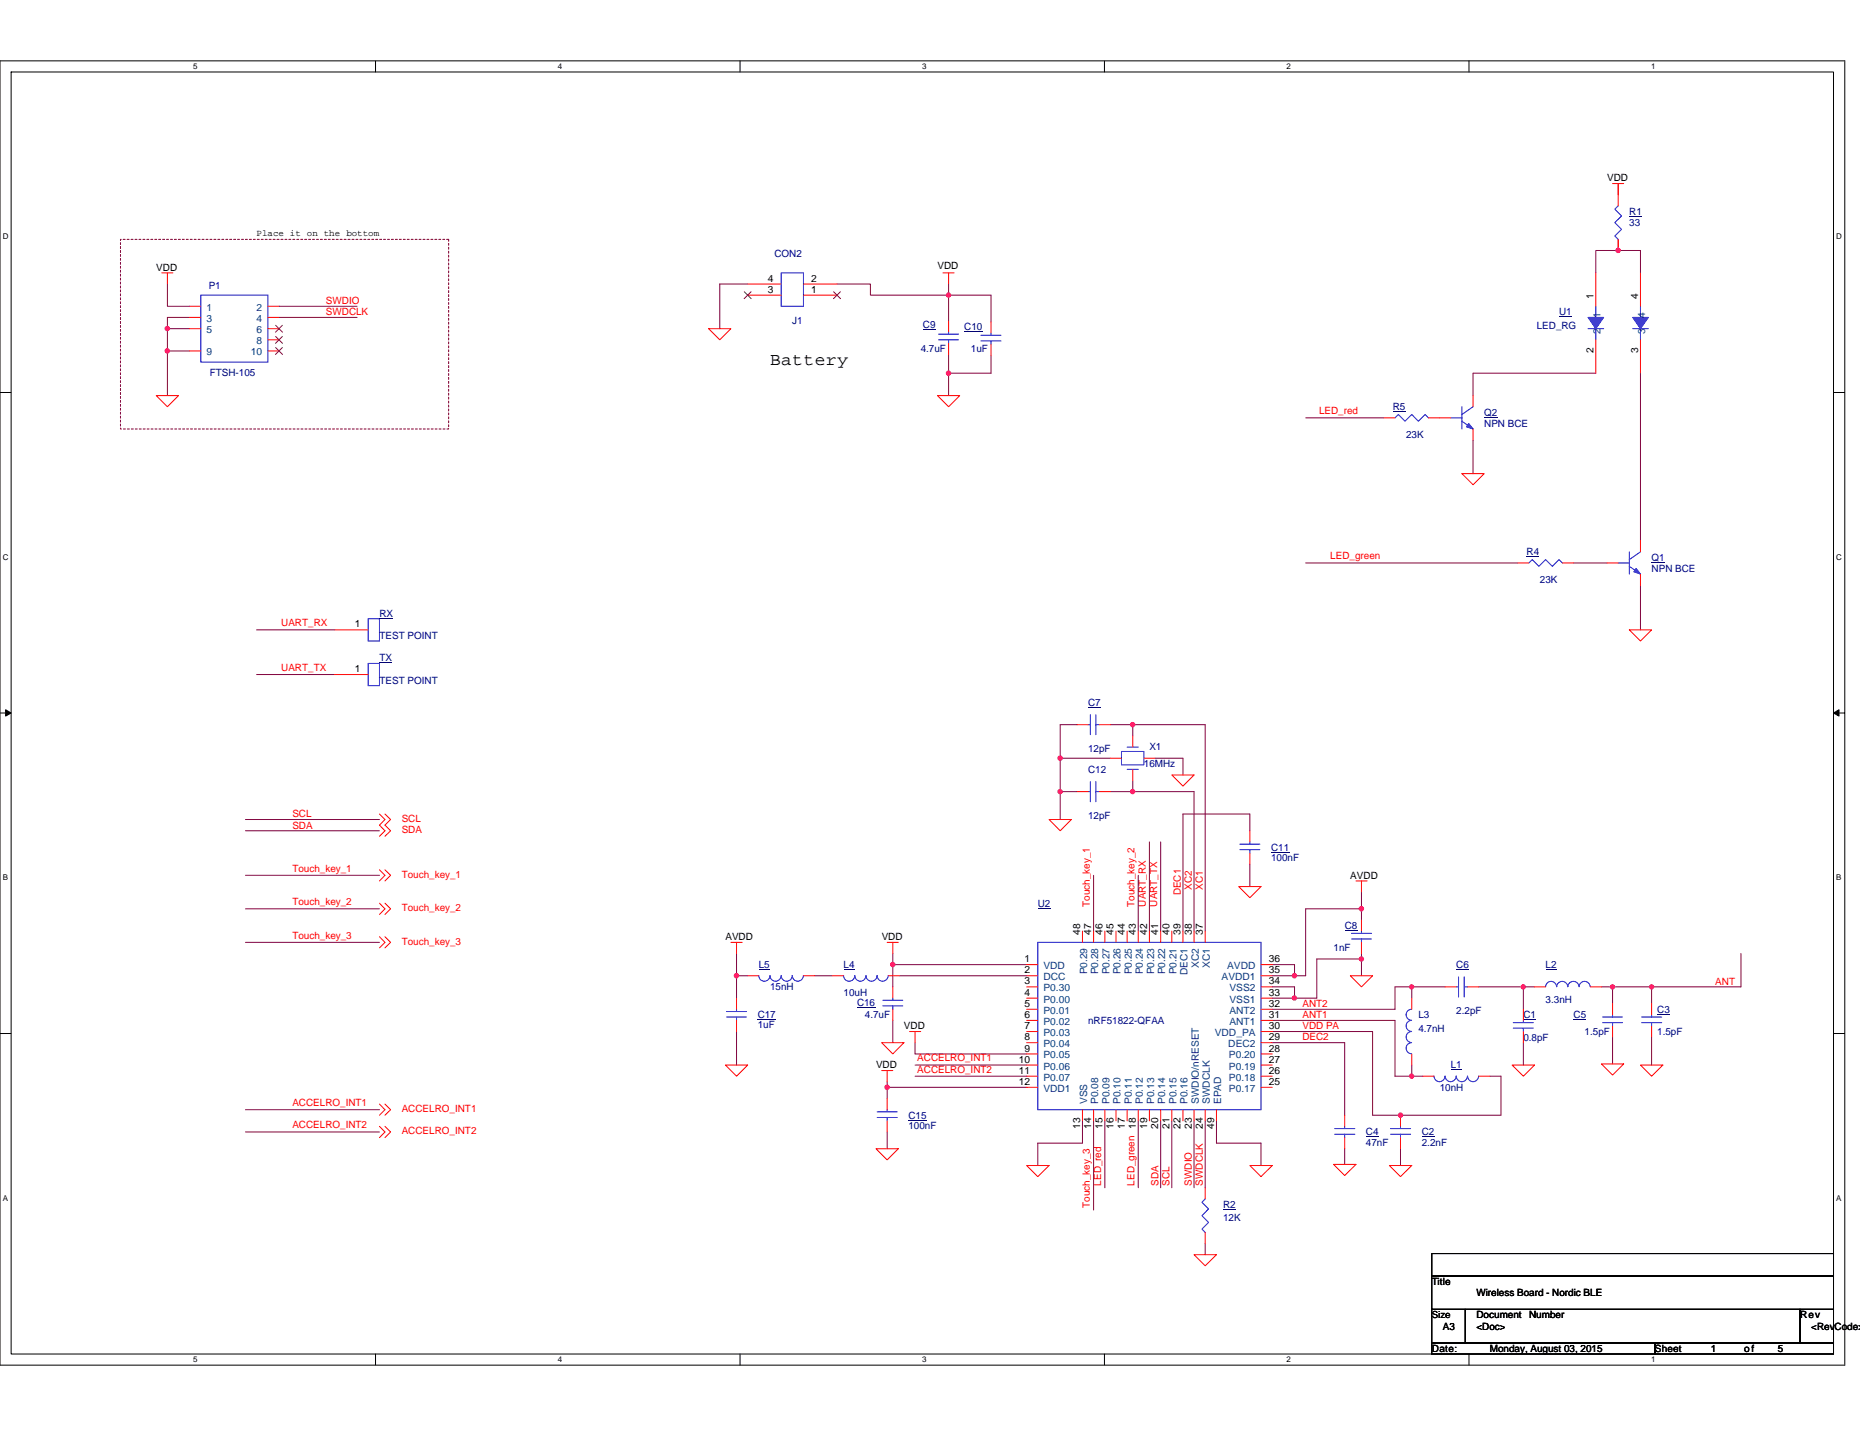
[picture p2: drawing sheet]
<svg xmlns="http://www.w3.org/2000/svg" width="279mm" height="216mm" viewBox="0 0 279 216" stroke-linecap="round" stroke-linejoin="round" font-family="sans-serif">
<path d="M0 9.1h277.1v196h-277.1zM1.7 10.8h273.7v192.6h-273.7z" fill="none" stroke="#000" stroke-width=".15"/>
<g fill="#fff">
<path d="M29 9.3h.7v1.4h-.7z"/>
<path d="M29 203.6h.7v1.4h-.7z"/>
</g>
<path d="M56.4 9.1v1.7M56.4 203.4v1.7" fill="none" stroke="#000" stroke-width=".15"/>
<g fill="#fff">
<path d="M83.8 9.3h.6v1.4h-.6z"/>
<path d="M83.8 203.6h.6v1.4h-.6z"/>
</g>
<path d="M111.2 9.1v1.7M111.2 203.4v1.7" fill="none" stroke="#000" stroke-width=".15"/>
<g fill="#fff">
<path d="M138.5 9.3h.7v1.4h-.7z"/>
<path d="M138.5 203.6h.7v1.4h-.7z"/>
</g>
<path d="M165.9 9.1v1.7M165.9 203.4v1.7" fill="none" stroke="#000" stroke-width=".15"/>
<g fill="#fff">
<path d="M193.3 9.3h.6v1.4h-.6z"/>
<path d="M193.3 203.6h.6v1.4h-.6z"/>
</g>
<path d="M220.7 9.1v1.7M220.7 203.4v1.7" fill="none" stroke="#000" stroke-width=".15"/>
<g fill="#fff">
<path d="M248 9.3h.7v1.4h-.7z"/>
<path d="M248 203.6h.7v1.4h-.7z"/>
<path d="M.4 34.9h.9v1.3h-.9z"/>
<path d="M275.8 34.9h.9v1.3h-.9z"/>
<path d="M.4 83h.9v1.4h-.9z"/>
<path d="M275.8 83h.9v1.4h-.9z"/>
</g>
<path d="M0 59h1.7M275.4 59h1.7" fill="none" stroke="#000" stroke-width=".15"/>
<g fill="#fff">
<path d="M.4 131.2h.8v1.3h-.8z"/>
<path d="M275.8 131.2h.8v1.3h-.8z"/>
</g>
<path d="M0 107.1h1.7M275.4 107.1h1.7" fill="none" stroke="#000" stroke-width=".15"/>
<path d="M.8 106.6l.9 .5-.9 .5zM275.4 107.1l.8-.5v1z" fill="#000" stroke="#000" stroke-width=".15"/>
<g fill="#fff">
<path d="M.4 179.3h.8v1.4h-.8z"/>
<path d="M275.8 179.3h.8v1.4h-.8z"/>
</g>
<path d="M0 155.3h1.7M275.4 155.3h1.7M215.1 188.3h60.3v3.4h-60.3zM215.1 191.7h60.3v5h-60.3zM215.1 196.7h5v5.1h-5zM220.1 196.7h50.3v5.1h-50.3zM270.4 196.7h5v5.1h-5zM215.1 201.8h33.5v1.6h-33.5zM248.6 201.8h26.8v1.6h-26.8z" fill="none" stroke="#000" stroke-width=".15"/>
<path d="M18.1 36h49.3v28.5h-49.3z" fill="none" stroke="#800000" stroke-width=".15" stroke-dasharray=".3 .3"/>
<g fill="none" stroke="#800040" stroke-width=".15">
<path d="M243.1 36v1.6M243.1 27.6v1.7M243.1 37.6h-3.4v3.4M243.1 37.6h3.3v3.4M25.1 49.4h3.4M25.1 52.7v6.7M25.1 49.4v3.3M25.1 52.7h3.4M25.1 42.7v3.3h3.4M28.5 47.7h-3.4v1.7M41.9 47.7h11.7M41.9 46h11.7"/>
<path d="M112.3 42.7h-4.2v6.7M125.7 42.7h5v1.6h11.8M142.5 44.3h6.4v4.1M142.5 42.7v1.6M142.5 53.2v2.9M142.5 56.1v3.3M142.5 44.3v3.9M148.9 53.4v2.7h-6.4M239.7 56.1h-18.4v3.3M246.4 56.1v25.1M196.1 62.8h11.8M221.3 66.1v5.1"/>
<path d="M38.5 94.6h11.8M196.1 84.6h31.9M236.4 84.6h5M246.4 87.9v6.7M38.5 101.3h11.8M159.3 118.9h2.5M159.3 113.9h7.5M159.3 118.9v4.2M159.3 113.9v5M161.8 108.9h-2.5v5M166.8 108.9h3.4M166.8 118.9h3.4"/>
<path d="M170.2 108.9h10.8v31M170.2 108.9v1.7M170.2 117.3v1.6M170.2 118.9h9.2v21M173.5 113.9h4.2v2.5M36.9 123.1h20.1M36.9 131.5h20.1M36.9 136.5h20.1M36.9 124.8h20.1M164.3 131.5v8.4M171 131.5v8.4M172.7 126.5v13.4"/>
<path d="M174.3 126.5v13.4M187.7 129.8v3.4M187.7 124.8v-2.5h-10v17.6M204.5 134v2.5M204.5 136.5h-8.4v10.1h-1.6M204.5 136.5v1.7M36.9 141.6h20.1M110.6 146.6v3.4M110.6 146.6h1.7M110.6 155v5M110.6 143.3v3.3M122.4 146.6h2.7"/>
<path d="M134.1 144.9v3.4M134.1 153.3v3.4M134.1 143.3v1.6M134.1 144.9h20.1M135.1 146.6h19.1M137.5 156.7v1.6h16.7M191.1 148.3h3.4v1.7M191.1 150h3.4M191.1 144.9h3.4v1.7M191.1 146.6h3.4M191.1 153.3h18.4v8.4h2.6M191.1 156.7h10.9v10.9"/>
<path d="M191.1 155h15.1v12.6h19.3v-5.9h-1.7M204.5 143.3v.8M204.5 144.1h-6.7v5.9h-3.3M204.5 144.1v2.5M212.1 148.3h5M212.1 150v-1.7h-2.5l-.1 3.3h-18.4M222.1 148.3h6.7M228.8 148.3h1.7M228.8 148.3v3.3M228.8 156.7v3.3M240.6 148.3h1.6M242.2 148.3h5.9"/>
<path d="M242.2 148.3v2.5M242.2 155.8v4.1M248.1 155.8v4.2M248.1 148.3v2.5M261.5 143.3v5h-13.4M36.9 166.7h20.1M36.9 170.1h20.1M133.3 163.4h20.9M133.3 162.5v.9M133.3 163.4v1.6M133.3 170.1v2.5M137.5 160h16.7"/>
<path d="M137.5 161.7h16.7M162.6 168.4v3.3h-6.7v3.4M164.3 168.4v13.4M166 168.4v10.1M171 168.4v10.1M174.3 168.4v10.1M176 168.4v10.1M179.4 168.4v10.1M181 168.4v10.1M182.7 168.4v3.3h6.7v3.4M202 172.6v2.3M210.4 172.6v2.5"/>
<path d="M212.1 161.7h1.6M212.1 160v1.7M181 186.8v1.7"/>
</g>
<g fill="#f0f" stroke="#f0f" stroke-width=".15">
<circle cx="170.1" cy="108.9" r=".32"/>
<circle cx="110.6" cy="146.6" r=".33"/>
<circle cx="133.3" cy="163.4" r=".33"/>
<circle cx="210.4" cy="167.5" r=".32"/>
<circle cx="212" cy="161.7" r=".32"/>
<circle cx="212" cy="148.3" r=".32"/>
<circle cx="228.8" cy="148.3" r=".32"/>
<circle cx="248.1" cy="148.3" r=".32"/>
<circle cx="242.2" cy="148.3" r=".33"/>
<circle cx="159.2" cy="118.9" r=".33"/>
<circle cx="194.4" cy="149.9" r=".33"/>
<circle cx="194.4" cy="146.6" r=".33"/>
<circle cx="204.5" cy="136.5" r=".33"/>
<circle cx="204.5" cy="144.1" r=".33"/>
<circle cx="170.1" cy="118.9" r=".32"/>
<circle cx="159.2" cy="113.9" r=".33"/>
<circle cx="25.1" cy="52.7" r=".33"/>
<circle cx="25.1" cy="49.4" r=".33"/>
<circle cx="134.1" cy="144.9" r=".33"/>
<circle cx="142.5" cy="56.1" r=".33"/>
<circle cx="243.1" cy="37.6" r=".33"/>
<circle cx="142.5" cy="44.3" r=".33"/>
</g>
<g fill="none" stroke="#f00" stroke-width=".15">
<path d="M242.2 27.6h1.7M243.1 27.6v1.7M23.5 59.4h3.3l-1.7 1.7zM24.3 41h1.7M25.1 41v1.7M106.4 49.4h3.4l-1.7 1.7zM140.8 59.4h3.4l-1.7 1.7zM141.6 41h1.7M142.5 41v1.7M219.6 71.2h3.3l-1.6 1.6zM244.8 94.6h3.3l-1.7 1.7zM176 116.4h3.4l-1.7 1.7z"/>
<path d="M57 130.7l.8 .8-.8 .9M57 135.7l.8 .8-.8 .9M57 122.3l.8 .8-.8 .9 .8 .8-.8 .8M57.8 130.7l.9 .8-.9 .9M57.8 135.7l.9 .8-.9 .9M57.8 122.3l.9 .8-.9 .9 .9 .8-.9 .8M157.6 123.1h3.3l-1.6 1.7zM186.1 133.2h3.3l-1.7 1.7zM203.7 132.4h1.7M204.5 132.4v1.6M57 140.7l.8 .9-.8 .8M57.8 140.7l.9 .9-.9 .8"/>
<path d="M109.8 141.6h1.7M110.6 141.6v1.7M132.4 156.7h3.4l-1.7 1.6zM133.3 141.6h1.6M134.1 141.6v1.7M136.6 155h1.7M137.5 155v1.7M202.8 146.6h3.4l-1.7 1.7zM240.6 159.9h3.3l-1.7 1.6zM57 165.9l.8 .8-.8 .9M57 169.2l.8 .9-.8 .8M57.8 165.9l.9 .8-.9 .9"/>
<path d="M57.8 169.2l.9 .9-.9 .8M109 160h3.3l-1.7 1.7zM131.6 172.6h3.3l-1.6 1.7zM132.4 160.8h1.7M133.3 160.8v1.7M154.2 175.1h3.4l-1.7 1.7zM187.7 175.1h3.4l-1.7 1.7zM200.3 174.9h3.4l-1.7 1.7zM208.7 175.1h3.4l-1.7 1.7zM227.1 160h3.4l-1.7 1.7zM246.4 160h3.4l-1.7 1.7zM179.4 188.5h3.3l-1.7 1.7z"/>
</g>
<path d="M209.5 62.8l.6-.5 1 1 1-1 1 1 1-1 .5 .5" fill="none" stroke="#00f" stroke-width=".15"/>
<path d="M209.2 61.8h1.9v.1h-1.9z" fill="#000080"/>
<path d="M207.9 62.8h1.6M214.6 62.8h1.7" fill="none" stroke="#f00" stroke-width=".15"/>
<path d="M55.3 99.7h1.7v3.3h-1.7z" fill="none" stroke="#00f" stroke-width=".15"/>
<path d="M57 99.5h1.9v.1h-1.9z" fill="#000080"/>
<path d="M50.3 101.3h5" fill="none" stroke="#f00" stroke-width=".15"/>
<path d="M141 51.1h3M141 50.2h3M142.5 49.9v.3M142.5 51.1v.5" fill="none" stroke="#00f" stroke-width=".15"/>
<path d="M138.6 49.4h1.9v.1h-1.9z" fill="#000080"/>
<path d="M142.5 48.2v1.7M142.5 51.6v1.6" fill="none" stroke="#f00" stroke-width=".15"/>
<path d="M155.9 141.6h33.5v25.1h-33.5z" fill="none" stroke="#00f" stroke-width=".15"/>
<path d="M155.9 136.4h1.9v.1h-1.9z" fill="#000080"/>
<g fill="none" stroke="#f00" stroke-width=".15">
<path d="M162.6 139.9v1.7M164.3 139.9v1.7M166 139.9v1.7M167.6 139.9v1.7M169.3 139.9v1.7M171 139.9v1.7M172.7 139.9v1.7M174.3 139.9v1.7M176 139.9v1.7M177.7 139.9v1.7M179.4 139.9v1.7M181 139.9v1.7"/>
<path d="M110.6 150v1.6M110.6 153.3v1.7M154.2 144.9h1.7M154.2 146.6h1.7M154.2 148.3h1.7M154.2 150h1.7M154.2 151.6h1.7M154.2 153.3h1.7M154.2 155h1.7M154.2 156.7h1.7M154.2 158.3h1.7M189.4 144.9h1.7"/>
<path d="M189.4 146.6h1.7M189.4 148.3h1.7M189.4 150h1.7M189.4 151.6h1.7M189.4 153.3h1.7M189.4 155h1.7M189.4 156.7h1.7M189.4 158.3h1.7M154.2 160h1.7M154.2 161.7h1.7M154.2 163.4h1.7M162.6 166.7v1.7"/>
<path d="M164.3 166.7v1.7M166 166.7v1.7M167.6 166.7v1.7M169.3 166.7v1.7M171 166.7v1.7M172.7 166.7v1.7M174.3 166.7v1.7M176 166.7v1.7M177.7 166.7v1.7M179.4 166.7v1.7M181 166.7v1.7M182.7 166.7v1.7"/>
<path d="M189.4 160h1.7M189.4 161.7h1.7M189.4 163.4h1.7"/>
</g>
<path d="M204.5 139.9v.3M109.1 152.8h3M109.1 152h3M110.6 151.6v.4M110.6 152.8v.5M203 141.1h3M203 140.2h3M204.5 141.1v.5" fill="none" stroke="#00f" stroke-width=".15"/>
<path d="M113.8 153.2h2.7" fill="none" stroke="#000080" stroke-width=".15"/>
<path d="M202 139.7h1.9v.1h-1.9z" fill="#000080"/>
<path d="M28.5 46h1.7M28.5 47.7h1.7M28.5 49.4h1.7M28.5 52.7h1.7M40.2 46h1.7M40.2 47.7h1.7M40.2 49.4h1.7M40.2 51.1h1.7M40.2 52.7h1.7M204.5 138.2v1.7M204.5 141.6v1.7" fill="none" stroke="#f00" stroke-width=".15"/>
<path d="M30.2 44.3h10v10.1h-10zM117.3 146.6a.83 .83 0 0 1-.8 .8 .83 .83 0 0 1-.8-.8 .85 .85 0 0 1-.9 .8 .85 .85 0 0 1-.8-.8M120.7 146.6a.83 .83 0 0 1-.9 .8 .83 .83 0 0 1-.8-.8 .84 .84 0 0 1-.8 .8 .84 .84 0 0 1-.9-.8" fill="none" stroke="#00f" stroke-width=".15"/>
<path d="M41.4 48.9l1 1M41.4 50.5l1 1.1M41.4 52.2l1 1.1M42.4 48.9l-1 1M42.4 50.5l-1 1.1M42.4 52.2l-1 1.1" fill="none" stroke="#804000" stroke-width=".15"/>
<path d="M114 145.6h1.6v.1h-1.6z" fill="#000080"/>
<path d="M112.3 146.6h1.7M120.7 146.6h1.7" fill="none" stroke="#f00" stroke-width=".15"/>
<path d="M233.8 148.3a.83 .83 0 0 0-.8-.9 .83 .83 0 0 0-.8 .9M235.5 148.3a.83 .83 0 0 0-.8-.9 .83 .83 0 0 0-.9 .9M237.2 148.3a.84 .84 0 0 0-.8-.9 .84 .84 0 0 0-.9 .9M238.9 148.3a.83 .83 0 0 0-.9-.9 .83 .83 0 0 0-.8 .9" fill="none" stroke="#00f" stroke-width=".15"/>
<path d="M232.2 145.6h1.6v.1h-1.6z" fill="#000080"/>
<path d="M230.5 148.3h1.7M238.9 148.3h1.7" fill="none" stroke="#f00" stroke-width=".15"/>
<path d="M238.5 49.4h2.4M239.7 46v5.1M245.3 49.4h2.3M246.4 46v5.1" fill="none" stroke="#00f" stroke-width=".15"/>
<g fill="#00f" stroke="#00f" stroke-width=".15">
<path d="M245.3 47.7h2.3l-1.2 1.7z" fill-rule="evenodd"/>
<path d="M238.5 47.7h2.4l-1.2 1.7z" fill-rule="evenodd"/>
</g>
<path d="M234.2 47.5h1.9v.1h-1.9z" fill="#000080"/>
<path d="M239.7 41v5M239.7 51.1v5M246.4 41v5M246.4 51.1v5" fill="none" stroke="#f00" stroke-width=".15"/>
<path d="M240.7 153.6h3M240.7 152.8h3M242.2 152.5v.3M242.2 153.6v.6" fill="none" stroke="#00f" stroke-width=".15"/>
<path d="M236.4 153.2h1.9v.1h-1.9z" fill="#000080"/>
<path d="M112.3 44.3h5M112.3 42.7h5M120.7 44.3h5M120.7 42.7h5M242.2 150.8v1.7M242.2 154.2v1.6M133.3 165v1.7M133.3 168.4v1.7" fill="none" stroke="#f00" stroke-width=".15"/>
<path d="M117.3 41h3.4v5h-3.4zM128.4 146.6a.84 .84 0 0 1-.8 .8 .84 .84 0 0 1-.9-.8M131.7 146.6a.83 .83 0 0 1-.8 .8 .83 .83 0 0 1-.8-.8 .84 .84 0 0 1-.8 .8 .84 .84 0 0 1-.9-.8M133.4 146.6a.83 .83 0 0 1-.8 .8 .83 .83 0 0 1-.8-.8M131.8 167.9h3M131.8 167h3M133.3 166.7v.3M133.3 167.9v.5" fill="none" stroke="#00f" stroke-width=".15"/>
<path d="M111.8 43.8l1 1.1M112.8 43.8l-1 1.1M125.2 43.8l1.1 1.1M126.2 43.8l-1 1.1" fill="none" stroke="#804000" stroke-width=".15"/>
<path d="M136.5 168.3h2.7" fill="none" stroke="#000080" stroke-width=".15"/>
<path d="M126.7 145.6h1.7v.1h-1.7z" fill="#000080"/>
<path d="M125.1 146.6h1.6M133.4 146.6h1.7" fill="none" stroke="#f00" stroke-width=".15"/>
<path d="M243.1 30.9l-.5 .5 1 1-1 1 1 1.1-1 1 .5 .5" fill="none" stroke="#00f" stroke-width=".15"/>
<path d="M244.8 32.4h1.9v.2h-1.9z" fill="#000080"/>
<path d="M243.1 36v1.6M243.1 29.3v1.6M134.1 148.3v1.7M134.1 151.6v1.7" fill="none" stroke="#f00" stroke-width=".15"/>
<path d="M132.6 151.1h3M132.6 150.3h3M134.1 150v.3M134.1 151.1v.5M218.8 148.3h.3M219.1 146.8v3M219.9 146.8v3M219.9 148.3h.6" fill="none" stroke="#00f" stroke-width=".15"/>
<path d="M128.7 151.4h2.8" fill="none" stroke="#000080" stroke-width=".15"/>
<path d="M218.8 145.6h1.9v.1h-1.9z" fill="#000080"/>
<path d="M217.1 148.3h1.7M220.5 148.3h1.6" fill="none" stroke="#f00" stroke-width=".15"/>
<path d="M217.1 161.7a.83 .83 0 0 1-.9 .8 .83 .83 0 0 1-.8-.8M222.1 161.7a.83 .83 0 0 1-.8 .8 .83 .83 0 0 1-.8-.8 .85 .85 0 0 1-.9 .8 .85 .85 0 0 1-.8-.8 .84 .84 0 0 1-.9 .8 .84 .84 0 0 1-.8-.8" fill="none" stroke="#00f" stroke-width=".15"/>
<path d="M217.9 160.7h1.7v.1h-1.7z" fill="#000080"/>
<path d="M213.7 161.7h1.7M222.1 161.7h1.7" fill="none" stroke="#f00" stroke-width=".15"/>
<path d="M227.3 154.5h3M227.3 153.6h3M228.8 153.3v.3M228.8 154.5v.5" fill="none" stroke="#00f" stroke-width=".15"/>
<path d="M228.8 153.2h1.9v.1h-1.9z" fill="#000080"/>
<path d="M161.8 118.9h1.6M165.1 118.9h1.7M228.8 151.6v1.7M228.8 155v1.7" fill="none" stroke="#f00" stroke-width=".15"/>
<path d="M163.4 118.9h.4M163.8 117.4v3.1M164.6 117.4v3.1M164.6 118.9h.5M200.5 170.4h3M200.5 169.6h3M202 169.2v.4M202 170.4v.5" fill="none" stroke="#00f" stroke-width=".15"/>
<path d="M205.2 170.8h1.9v.1h-1.9z" fill="#000080"/>
<path d="M202 167.6v1.6M202 170.9v1.7" fill="none" stroke="#f00" stroke-width=".15"/>
<path d="M246.6 153.6h3M246.6 152.8h3M248.1 152.5v.3M248.1 153.6v.6" fill="none" stroke="#00f" stroke-width=".15"/>
<path d="M248.9 152.3h1.9v.1h-1.9z" fill="#000080"/>
<path d="M248.1 150.8v1.7M248.1 154.2v1.6" fill="none" stroke="#f00" stroke-width=".15"/>
<path d="M208.9 170.4h3M208.9 169.6h3M210.4 169.2v.4M210.4 170.4v.5" fill="none" stroke="#00f" stroke-width=".15"/>
<path d="M213.6 170.8h1.9v.1h-1.9z" fill="#000080"/>
<path d="M210.4 167.6v1.6M210.4 170.9v1.7" fill="none" stroke="#f00" stroke-width=".15"/>
<path d="M217.9 62.8h1.7M219.6 63.3l1.7 1.2M219.6 61.1v3.4M221.3 61.1l-1.7 1.2" fill="none" stroke="#00f" stroke-width=".15"/>
<path d="M220.6 63.6l.7 .9-1-.4z" fill-rule="evenodd" fill="#00f" stroke="#00f" stroke-width=".15"/>
<path d="M222.9 62.6h2v.1h-2z" fill="#000080"/>
<path d="M221.3 59.4v1.7M216.3 62.8h1.6M221.3 64.5v1.6" fill="none" stroke="#f00" stroke-width=".15"/>
<path d="M163.4 108.9h.4M163.8 107.4v3M164.6 107.4v3M164.6 108.9h.5" fill="none" stroke="#00f" stroke-width=".15"/>
<path d="M163.4 106.2h2v.1h-2z" fill="#000080"/>
<path d="M161.8 108.9h1.6M165.1 108.9h1.7M166.8 113.9h1.7M170.2 115.6v1.7M170.2 110.6v1.6M171.8 113.9h1.7" fill="none" stroke="#f00" stroke-width=".15"/>
<path d="M168.5 112.9h3.3v2h-3.3zM169.3 115.6h1.7M169.3 112.2h1.7M181 180.1l-.4 .5 .9 1-.9 1 .9 1.1-.9 1 .4 .5" fill="none" stroke="#00f" stroke-width=".15"/>
<path d="M183.7 181.7h1.9v.1h-1.9z" fill="#000080"/>
<path d="M148.9 48.4v1.6M148.9 51.7v1.7M50.3 94.6h5M187.7 124.8v1.7M187.7 128.2v1.6M212.1 158.3v1.7M212.1 150v1.6M181 178.5v1.6M181 185.2v1.6" fill="none" stroke="#f00" stroke-width=".15"/>
<path d="M147.3 51.2h3.1M147.3 50.4h3.1M148.9 50v.4M148.9 51.2v.5M55.3 93h1.7v3.3h-1.7zM229.7 84.6l.5-.5 1 1 1-1 1 1 1-1 .5 .5M186.2 127.7h3.1M186.2 126.8h3.1M187.7 126.5v.3M187.7 127.7v.5M212 155a.84 .84 0 0 0-.8 .8 .84 .84 0 0 0 .8 .9 .84 .84 0 0 0-.8 .8 .84 .84 0 0 0 .8 .8M212 151.6a.84 .84 0 0 0-.8 .9 .84 .84 0 0 0 .8 .8 .83 .83 0 0 0-.8 .8 .83 .83 0 0 0 .8 .9" fill="none" stroke="#00f" stroke-width=".15"/>
<path d="M144.8 49.8h2.8M57 92.9h2.1M190.9 128.1h2.8" fill="none" stroke="#000080" stroke-width=".15"/>
<path d="M229.3 83.6h1.9v.1h-1.9z" fill="#000080"/>
<path d="M228 84.6h1.7M234.7 84.6h1.7" fill="none" stroke="#f00" stroke-width=".15"/>
<path d="M243.1 84.6h1.7M244.8 85.1l1.6 1.2M244.8 82.9v3.4M246.4 82.9l-1.6 1.2" fill="none" stroke="#00f" stroke-width=".15"/>
<path d="M245.8 85.4l.6 .9-1-.4z" fill-rule="evenodd" fill="#00f" stroke="#00f" stroke-width=".15"/>
<path d="M248.1 84.4h2v.1h-2z" fill="#000080"/>
<path d="M241.4 84.6h1.7M246.4 81.2v1.7M246.4 86.3v1.6" fill="none" stroke="#f00" stroke-width=".15"/>
<g fill="#f0f" stroke="#f0f" stroke-width=".15">
<circle cx="170.1" cy="108.9" r=".32"/>
<circle cx="110.6" cy="146.6" r=".33"/>
<circle cx="133.3" cy="163.4" r=".33"/>
<circle cx="210.4" cy="167.5" r=".32"/>
<circle cx="212" cy="161.7" r=".32"/>
<circle cx="212" cy="148.3" r=".32"/>
<circle cx="228.8" cy="148.3" r=".32"/>
<circle cx="248.1" cy="148.3" r=".32"/>
<circle cx="242.2" cy="148.3" r=".33"/>
<circle cx="159.2" cy="118.9" r=".33"/>
<circle cx="194.4" cy="149.9" r=".33"/>
<circle cx="194.4" cy="146.6" r=".33"/>
<circle cx="204.5" cy="136.5" r=".33"/>
<circle cx="204.5" cy="144.1" r=".33"/>
<circle cx="170.1" cy="118.9" r=".32"/>
<circle cx="159.2" cy="113.9" r=".33"/>
<circle cx="25.1" cy="52.7" r=".33"/>
<circle cx="25.1" cy="49.4" r=".33"/>
<circle cx="134.1" cy="144.9" r=".33"/>
<circle cx="142.5" cy="56.1" r=".33"/>
<circle cx="243.1" cy="37.6" r=".33"/>
<circle cx="142.5" cy="44.3" r=".33"/>
</g>
<text font-size="2.7" x="115.7" y="54.9">Battery</text>
<g font-size="1.5">
<text x="241.4" y="27.3">VDD</text>
<text x="23.5" y="40.7">VDD</text>
<text x="140.8" y="40.3">VDD</text>
<text x="115.3" y="44">3</text>
<text x="115.3" y="42.3">4</text>
<text x="121.9" y="44">1</text>
<text x="121.9" y="42.3">2</text>
<text x="239.4" y="44.9" transform="rotate(-90 239.4 44.9)">1</text>
<text x="246.1" y="44.9" transform="rotate(-90 246.1 44.9)">4</text>
<text x="239.4" y="53.1" transform="rotate(-90 239.4 53.1)">2</text>
<text x="246.1" y="53.1" transform="rotate(-90 246.1 53.1)">3</text>
<text x="53.3" y="94.3">1</text>
<text x="53.3" y="101">1</text>
<text x="202.8" y="132">AVDD</text>
<text x="109" y="141.2">AVDD</text>
<text x="132.4" y="141.2">VDD</text>
<text x="162.2" y="140.4" transform="rotate(-90 162.2 140.4)">48</text>
<text x="163.9" y="140.4" transform="rotate(-90 163.9 140.4)">47</text>
<text x="165.6" y="140.4" transform="rotate(-90 165.6 140.4)">46</text>
<text x="167.3" y="140.4" transform="rotate(-90 167.3 140.4)">45</text>
<text x="169" y="140.4" transform="rotate(-90 169 140.4)">44</text>
<text x="170.6" y="140.4" transform="rotate(-90 170.6 140.4)">43</text>
<text x="172.3" y="140.4" transform="rotate(-90 172.3 140.4)">42</text>
<text x="174" y="140.4" transform="rotate(-90 174 140.4)">41</text>
<text x="175.7" y="140.4" transform="rotate(-90 175.7 140.4)">40</text>
<text x="177.3" y="140.4" transform="rotate(-90 177.3 140.4)">39</text>
<text x="179" y="140.4" transform="rotate(-90 179 140.4)">38</text>
<text x="180.7" y="140.4" transform="rotate(-90 180.7 140.4)">37</text>
<text x="153.9" y="144.6">1</text>
<text x="153.9" y="146.2">2</text>
<text x="153.9" y="147.9">3</text>
<text x="153.9" y="149.6">4</text>
<text x="190.6" y="144.6">36</text>
<text x="190.6" y="146.2">35</text>
<text x="190.6" y="147.9">34</text>
<text x="190.6" y="149.6">33</text>
<text x="135.8" y="154.7">VDD</text>
<text x="153.9" y="151.3">5</text>
<text x="153.9" y="153">6</text>
<text x="153.9" y="154.6">7</text>
<text x="190.6" y="154.6">30</text>
<text x="190.6" y="151.3">32</text>
<text x="190.6" y="153">31</text>
<text x="131.6" y="160.5">VDD</text>
<text x="153" y="159.7">10</text>
<text x="153" y="161.3">11</text>
<text x="153.9" y="156.3">8</text>
<text x="153.9" y="158">9</text>
<text x="190.6" y="158">28</text>
<text x="190.6" y="159.7">27</text>
<text x="190.6" y="161.3">26</text>
<text x="190.6" y="156.3">29</text>
<text x="153" y="163">12</text>
<text x="190.6" y="163">25</text>
<text x="162.2" y="169.6" transform="rotate(-90 162.2 169.6)">13</text>
<text x="163.9" y="169.6" transform="rotate(-90 163.9 169.6)">14</text>
<text x="165.6" y="169.6" transform="rotate(-90 165.6 169.6)">15</text>
<text x="167.3" y="169.6" transform="rotate(-90 167.3 169.6)">16</text>
<text x="169" y="169.6" transform="rotate(-90 169 169.6)">17</text>
<text x="172.3" y="169.6" transform="rotate(-90 172.3 169.6)">19</text>
<text x="174" y="169.6" transform="rotate(-90 174 169.6)">20</text>
<text x="175.7" y="169.6" transform="rotate(-90 175.7 169.6)">21</text>
<text x="177.3" y="169.6" transform="rotate(-90 177.3 169.6)">22</text>
<text x="179" y="169.6" transform="rotate(-90 179 169.6)">23</text>
<text x="180.7" y="169.6" transform="rotate(-90 180.7 169.6)">24</text>
<text x="182.4" y="169.6" transform="rotate(-90 182.4 169.6)">49</text>
<text x="215.1" y="193.1">Title</text>
<text x="221.8" y="194.7">Wireless Board - Nordic BLE</text>
<text x="215.1" y="198">Size</text>
<text x="215.1" y="203.1">Date:</text>
<text x="216.7" y="199.7">A3</text>
<text x="221.8" y="198.1">Document</text>
<text x="221.8" y="199.7">&lt;Doc&gt;</text>
<text x="223.8" y="203.1">Monday, August 03, 2015</text>
<text x="229.7" y="198.1">Number</text>
<text x="248.6" y="203.1">Sheet</text>
<text x="257" y="203.1">1</text>
<text x="262" y="203.1">of</text>
<text x="267" y="203.1">5</text>
<text x="270.4" y="198.1">Rev</text>
<text x="272.1" y="199.7">&lt;RevCode&gt;</text>
</g>
<g font-size="1.5" fill="#000080">
<text x="244.8" y="32.3">R1</text>
<text x="244.8" y="34">33</text>
<text x="116.3" y="38.7">CON2</text>
<text x="31.3" y="43.3">P1</text>
<text x="234.2" y="47.4">U1</text>
<text x="119" y="48.7">J1</text>
<text x="138.3" y="52.9">4.7uF</text>
<text x="138.6" y="49.2">C9</text>
<text x="144.8" y="49.6">C10</text>
<text x="145.8" y="52.9">1uF</text>
<text x="230.8" y="49.4">LED_RG</text>
<text x="31.5" y="56.4">FTSH-105</text>
<text x="209.2" y="61.6">R5</text>
<text x="211.2" y="65.8">23K</text>
<text x="222.9" y="62.5">Q2</text>
<text x="222.9" y="64.1">NPN BCE</text>
<text x="229.3" y="83.4">R4</text>
<text x="231.3" y="87.6">23K</text>
<text x="248.1" y="84.3">Q1</text>
<text x="248.1" y="85.9">NPN BCE</text>
<text x="57" y="92.6">RX</text>
<text x="57" y="96">TEST POINT</text>
<text x="57" y="99.3">TX</text>
<text x="57" y="102.7">TEST POINT</text>
<text x="163.4" y="106">C7</text>
<text x="163.4" y="112.9">12pF</text>
<text x="172.7" y="112.8">X1</text>
<text x="163.4" y="116.1">C12</text>
<text x="171.8" y="115.3">16MHz</text>
<text x="163.4" y="123">12pF</text>
<text x="190.9" y="127.8">C11</text>
<text x="190.9" y="129.3">100nF</text>
<text x="155.9" y="136.2">U2</text>
<text x="200.3" y="142.9">1nF</text>
<text x="202" y="139.6">C8</text>
<text x="114" y="145.4">L5</text>
<text x="115.7" y="148.8">15nH</text>
<text x="126.7" y="145.4">L4</text>
<text x="126.7" y="149.6">10uH</text>
<text x="218.8" y="145.4">C6</text>
<text x="232.2" y="145.4">L2</text>
<text x="113.8" y="153">C17</text>
<text x="113.8" y="154.5">1uF</text>
<text x="128.7" y="151.2">C16</text>
<text x="129.9" y="153">4.7uF</text>
<text x="163.4" y="153.8">nRF51822-QFAA</text>
<text x="213.1" y="153">L3</text>
<text x="213.1" y="155">4.7nH</text>
<text x="218.8" y="152.3">2.2pF</text>
<text x="228.8" y="153">C1</text>
<text x="232.2" y="150.6">3.3nH</text>
<text x="236.4" y="153">C5</text>
<text x="238" y="155.5">1.5pF</text>
<text x="248.9" y="152.1">C3</text>
<text x="248.9" y="155.5">1.5pF</text>
<text x="217.9" y="160.5">L1</text>
<text x="228.8" y="156.3">0.8pF</text>
<text x="216.3" y="163.9">10nH</text>
<text x="136.5" y="168.1">C15</text>
<text x="136.5" y="169.6">100nF</text>
<text x="205.2" y="170.6">C4</text>
<text x="205.2" y="172.1">47nF</text>
<text x="213.6" y="170.6">C2</text>
<text x="213.6" y="172.1">2.2nF</text>
<text x="183.7" y="181.5">R2</text>
<text x="183.7" y="183.5">12K</text>
</g>
<g font-size="1.5" fill="#004080">
<text x="31" y="46.7">1</text>
<text x="38.5" y="46.7">2</text>
<text x="240.4" y="47.7" transform="rotate(-90 240.4 47.7)">1</text>
<text x="247.1" y="47.7" transform="rotate(-90 247.1 47.7)">4</text>
<text x="31" y="48.4">3</text>
<text x="31" y="50.1">5</text>
<text x="31" y="53.4">9</text>
<text x="37.7" y="53.4">10</text>
<text x="38.5" y="48.4">4</text>
<text x="38.5" y="50.1">6</text>
<text x="38.5" y="51.7">8</text>
<text x="240.4" y="50.2" transform="rotate(-90 240.4 50.2)">2</text>
<text x="247.1" y="50.2" transform="rotate(-90 247.1 50.2)">3</text>
<text x="156.7" y="145.6">VDD</text>
<text x="156.7" y="147.3">DCC</text>
<text x="156.7" y="148.9">P0.30</text>
<text x="163.3" y="146.4" transform="rotate(-90 163.3 146.4)">P0.29</text>
<text x="165" y="146.4" transform="rotate(-90 165 146.4)">P0.28</text>
<text x="166.7" y="146.4" transform="rotate(-90 166.7 146.4)">P0.27</text>
<text x="168.3" y="146.4" transform="rotate(-90 168.3 146.4)">P0.26</text>
<text x="170" y="146.4" transform="rotate(-90 170 146.4)">P0.25</text>
<text x="171.7" y="146.4" transform="rotate(-90 171.7 146.4)">P0.24</text>
<text x="173.4" y="146.4" transform="rotate(-90 173.4 146.4)">P0.23</text>
<text x="175" y="146.4" transform="rotate(-90 175 146.4)">P0.22</text>
<text x="176.7" y="146.4" transform="rotate(-90 176.7 146.4)">P0.21</text>
<text x="178.4" y="146.5" transform="rotate(-90 178.4 146.5)">DEC1</text>
<text x="180.1" y="145.4" transform="rotate(-90 180.1 145.4)">XC2</text>
<text x="181.7" y="145.4" transform="rotate(-90 181.7 145.4)">XC1</text>
<text x="183.5" y="147.3">AVDD1</text>
<text x="184.3" y="145.6">AVDD</text>
<text x="184.7" y="148.9">VSS2</text>
<text x="156.7" y="150.6">P0.00</text>
<text x="156.7" y="152.3">P0.01</text>
<text x="156.7" y="154">P0.02</text>
<text x="156.7" y="155.7">P0.03</text>
<text x="182.5" y="155.7">VDD_PA</text>
<text x="184.7" y="150.6">VSS1</text>
<text x="184.7" y="152.3">ANT2</text>
<text x="184.7" y="154">ANT1</text>
<text x="156.7" y="157.3">P0.04</text>
<text x="156.7" y="159">P0.05</text>
<text x="156.7" y="160.7">P0.06</text>
<text x="184.5" y="157.3">DEC2</text>
<text x="184.6" y="159">P0.20</text>
<text x="184.6" y="160.7">P0.19</text>
<text x="156.7" y="162.4">P0.07</text>
<text x="156.7" y="164">VDD1</text>
<text x="163.3" y="165.9" transform="rotate(-90 163.3 165.9)">VSS</text>
<text x="165" y="165.9" transform="rotate(-90 165 165.9)">P0.08</text>
<text x="166.7" y="165.9" transform="rotate(-90 166.7 165.9)">P0.09</text>
<text x="168.3" y="165.9" transform="rotate(-90 168.3 165.9)">P0.10</text>
<text x="170" y="165.9" transform="rotate(-90 170 165.9)">P0.11</text>
<text x="171.7" y="165.9" transform="rotate(-90 171.7 165.9)">P0.12</text>
<text x="173.4" y="165.9" transform="rotate(-90 173.4 165.9)">P0.13</text>
<text x="175" y="165.9" transform="rotate(-90 175 165.9)">P0.14</text>
<text x="176.7" y="165.9" transform="rotate(-90 176.7 165.9)">P0.15</text>
<text x="178.4" y="165.9" transform="rotate(-90 178.4 165.9)">P0.16</text>
<text x="180.1" y="165.9" transform="rotate(-90 180.1 165.9)">SWDIO/nRESET</text>
<text x="181.7" y="165.9" transform="rotate(-90 181.7 165.9)">SWDCLK</text>
<text x="183.4" y="165.9" transform="rotate(-90 183.4 165.9)">EPAD</text>
<text x="184.6" y="162.4">P0.18</text>
<text x="184.6" y="164">P0.17</text>
</g>
<g font-size="1.5" fill="#f00">
<text x="49" y="45.7">SWDIO</text>
<text x="49" y="47.3">SWDCLK</text>
<text x="198.1" y="62.2">LED_red</text>
<text x="199.8" y="84">LED_green</text>
<text x="42.2" y="94.1">UART_RX</text>
<text x="42.2" y="100.8">UART_TX</text>
<text x="43.9" y="124.5">SDA</text>
<text x="43.9" y="122.8">SCL</text>
<text x="60.3" y="123.5">SCL</text>
<text x="60.3" y="125.2">SDA</text>
<text x="43.9" y="131">Touch_key_1</text>
<text x="60.3" y="131.9">Touch_key_1</text>
<text x="43.9" y="136">Touch_key_2</text>
<text x="60.3" y="136.9">Touch_key_2</text>
<text x="163.7" y="136.2" transform="rotate(-90 163.7 136.2)">Touch_key_1</text>
<text x="170.4" y="136.2" transform="rotate(-90 170.4 136.2)">Touch_key_2</text>
<text x="172.1" y="136.2" transform="rotate(-90 172.1 136.2)">UART_RX</text>
<text x="173.8" y="136.2" transform="rotate(-90 173.8 136.2)">UART_TX</text>
<text x="177.4" y="134.5" transform="rotate(-90 177.4 134.5)">DEC1</text>
<text x="179" y="133.7" transform="rotate(-90 179 133.7)">XC2</text>
<text x="180.7" y="133.7" transform="rotate(-90 180.7 133.7)">XC1</text>
<text x="43.9" y="141">Touch_key_3</text>
<text x="60.3" y="141.9">Touch_key_3</text>
<text x="257.7" y="147.9">ANT</text>
<text x="195.6" y="154.6">VDD PA</text>
<text x="195.6" y="153">ANT1</text>
<text x="195.6" y="151.3">ANT2</text>
<text x="137.8" y="159.5">ACCELRO_INT1</text>
<text x="137.8" y="161.1">ACCELRO_INT2</text>
<text x="195.6" y="156.3">DEC2</text>
<text x="43.9" y="166.2">ACCELRO_INT1</text>
<text x="60.3" y="167.1">ACCELRO_INT1</text>
<text x="43.9" y="169.5">ACCELRO_INT2</text>
<text x="60.3" y="170.4">ACCELRO_INT2</text>
<text x="165.4" y="178.1" transform="rotate(-90 165.4 178.1)">LED_red</text>
<text x="170.4" y="178.1" transform="rotate(-90 170.4 178.1)">LED_green 18</text>
<text x="174" y="178.1" transform="rotate(-90 174 178.1)">SDA</text>
<text x="175.7" y="178.1" transform="rotate(-90 175.7 178.1)">SCL</text>
<text x="179" y="178.1" transform="rotate(-90 179 178.1)">SWDIO</text>
<text x="180.7" y="178.1" transform="rotate(-90 180.7 178.1)">SWDCLK</text>
<text x="163.7" y="181.5" transform="rotate(-90 163.7 181.5)">Touch_key_3</text>
</g>
<text font-size="1.4" x="38.5" y="35.4">Place it on the bottom</text>
<g font-size="1.2">
<text x="29" y="10.4">5</text>
<text x="83.8" y="10.4">4</text>
<text x="138.5" y="10.4">3</text>
<text x="193.3" y="10.4">2</text>
<text x="248" y="10.4">1</text>
<text x=".4" y="36">D</text>
<text x="275.8" y="36">D</text>
<text x=".4" y="84.1">C</text>
<text x="275.8" y="84.1">C</text>
<text x=".4" y="132.3">B</text>
<text x="275.8" y="132.3">B</text>
<text x=".4" y="180.4">A</text>
<text x="275.8" y="180.4">A</text>
<text x="29" y="204.7">5</text>
<text x="83.8" y="204.7">4</text>
<text x="138.5" y="204.7">3</text>
<text x="193.3" y="204.7">2</text>
<text x="248" y="204.7">1</text>
</g>
</svg>
